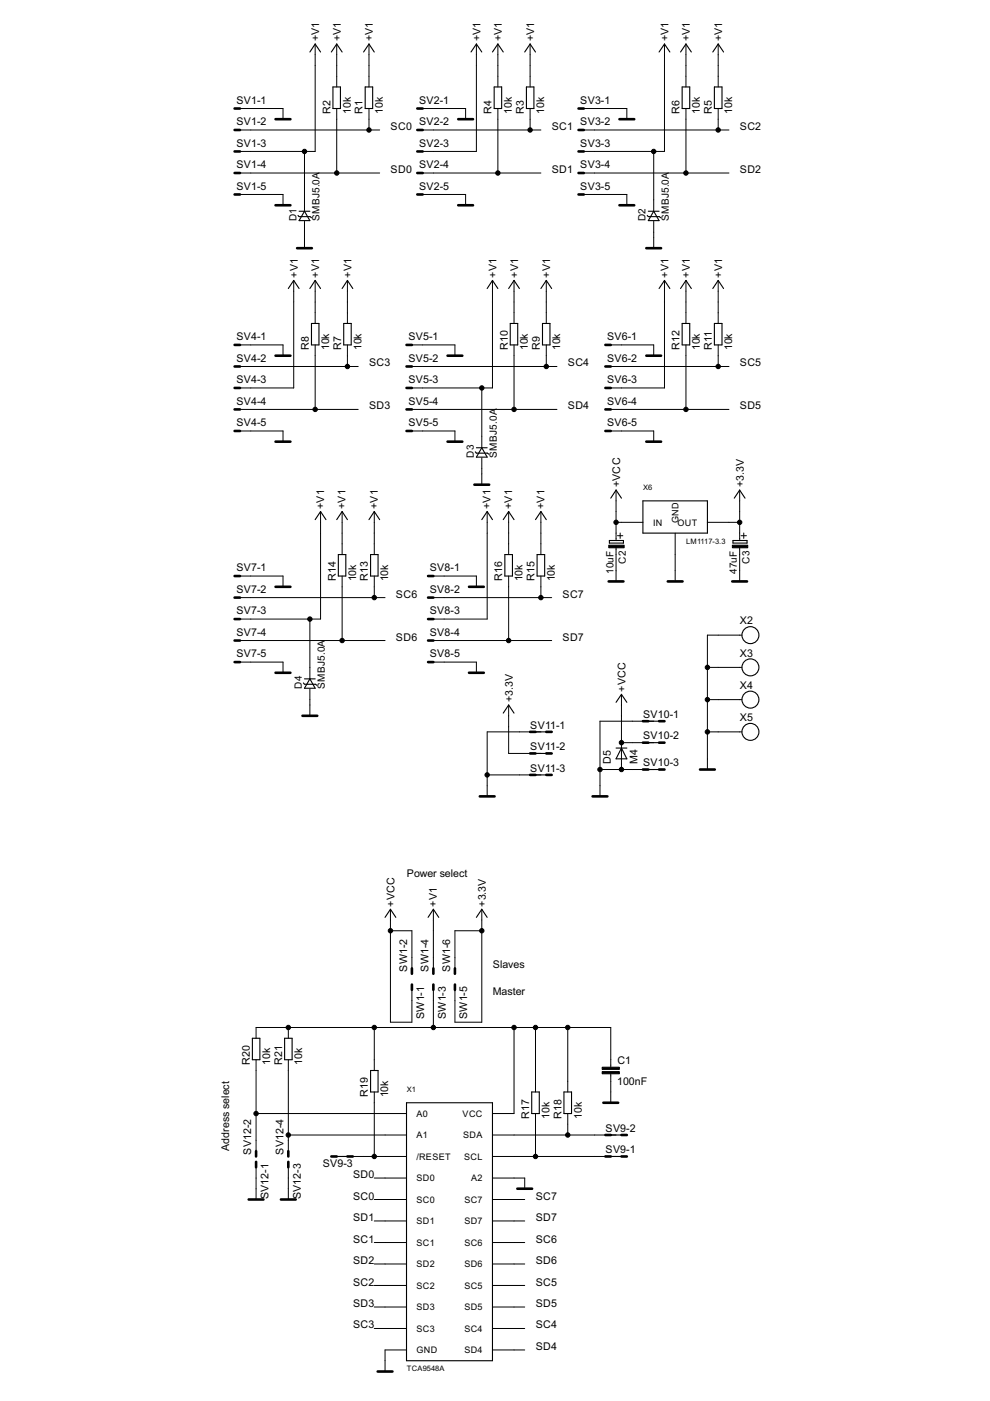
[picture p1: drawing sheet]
<svg xmlns="http://www.w3.org/2000/svg" width="210mm" height="297mm" viewBox="0 0 210 297" stroke-linecap="round" stroke-linejoin="round" font-family="sans-serif">
<g fill="none" stroke="#000" stroke-width=".21">
<path d="M66.8 9.3v22.8h-15.9M71.4 9.3v9.1M78.2 9.3v9.1M101 9.3v22.8h-11.4M105.6 9.3v9.1M112.4 9.3v9.1M140.9 9.3v22.8h-17.1M145.4 9.3v9.1M152.3 9.3v9.1M50.9 23h9.1v2.3M50.9 27.6h29.6M50.9 36.7h29.6"/>
<path d="M64.6 32.1v12.5M71.4 23v13.7M78.2 23v4.6M89.6 23h9.1v2.3M89.6 27.6h25.1M89.6 36.7h25.1M105.6 23v13.7M112.4 23v4.6M123.8 23h9.1v2.3M123.8 27.6h30.8M123.8 36.7h30.8M138.6 32.1v12.5"/>
<path d="M145.4 23v13.7M152.3 23v4.6M50.9 41.2h9.1v2.3M62.3 59.5v22.8h-11.4M64.6 46.9v5.7M66.8 59.5v9.1M73.7 59.5v9.1M89.6 41.2h9.1v2.3M104.4 59.5v22.8h-17.1M109 59.5v9.1M115.8 59.5v9.1M123.8 41.2h9.1v2.3"/>
<path d="M138.6 46.9v5.7M140.9 59.5v22.8h-11.4M145.4 59.5v9.1M152.3 59.5v9.1M50.9 73.1h9.1v2.3M50.9 77.7h25M66.8 73.1v13.7M73.7 73.1v4.6M87.3 73.1h9.2v2.3M87.3 77.7h30.8M109 73.1v13.7M115.8 73.1v4.6"/>
<path d="M129.5 73.1h9.1v2.3M129.5 77.7h25.1M145.4 73.1v13.7M152.3 73.1v4.6M50.9 91.4h9.1v2.2M50.9 86.8h25M87.3 86.8h30.8M87.3 91.4h9.2v2.2M102.2 82.3v12.5M102.2 97.1v5.7M129.5 86.8h25.1M129.5 91.4h9.1v2.2"/>
<path d="M68 108.5v22.8h-17.1M72.5 108.5v9.1M79.4 108.5v9.1M103.3 108.5v22.8h-11.4M107.8 108.5v9.1M114.7 108.5v9.1M130.6 110.7h5.7M130.6 103.9v10.7M130.6 116v7.3M130.9 113.6h1.2M131.5 113v1.2M143.2 113v10.3"/>
<path d="M150 110.7h6.8M156.8 103.9v10.7M156.8 116v7.3M157.1 113.6h1.2M157.7 113v1.2M50.9 122.1h9.1v2.3M50.9 126.7h30.7M50.9 135.8h30.7M65.7 131.3v12.5M72.5 122.1v13.7M79.4 122.1v4.6M91.9 122.1h9.1v2.3"/>
<path d="M91.9 126.7h25.1M91.9 135.8h25.1M107.8 122.1v13.7M114.7 122.1v4.6M157.3 134.7h-7.3v28.5M50.9 140.4h9.1v2.2M65.7 146.1v5.7M91.9 140.4h9.1v2.2M107.8 149.5v10.2h6.9M114.7 155.2h-11.4v13.6M131.8 157.5h6.8M131.8 147.2v16"/>
<path d="M138.6 152.9h-11.4v15.9M150 141.5h7.3M150 148.3h7.3M150 155.2h7.3M103.3 164.3h11.4M127.2 163.2h11.4M82.8 192.8v23.9h4.5v-6.8M82.8 197.3h4.5v8M91.9 192.8v12.5M102.2 197.3h-5.7v8M102.2 192.8v23.9h-5.7v-6.8M61.1 217.8v2.3"/>
<path d="M79.4 217.8v9.2M91.9 209.9v7.9M109 217.8v18.3h-4.6M113.5 217.8v13.7M120.4 217.8v13.7M54.3 236.1h31.9M54.3 220.1v-2.3h75.2v8.5M54.3 224.7v19.4M61.1 224.7v19.4M79.4 231.5v13.7M113.5 236.1v9.1M120.4 236.1v4.5"/>
<path d="M129.5 227.6v6.2M54.3 247.5v6.8M61.1 240.6h25.1M61.1 247.5v6.8M72.5 245.2h13.7M79.4 249.8h6.8M79.4 254.3h6.8M79.4 258.9h6.8M104.4 240.6h26.2M104.4 245.2h26.2M104.4 249.8h6.9v2.2M104.4 254.3h6.9"/>
<path d="M104.4 258.9h6.9M79.4 263.4h6.8M79.4 268h6.8M79.4 272.5h6.8M79.4 277.1h6.8M104.4 263.4h6.9M104.4 268h6.9M104.4 272.5h6.9M104.4 277.1h6.9M79.4 281.7h6.8M86.2 286.2h-4.6v4.6M104.4 281.7h6.9"/>
<path d="M104.4 286.2h6.9"/>
</g>
<g fill="none" stroke="#000" stroke-width=".23">
<path d="M65.7 11l1.1-1.7 1.2 1.7M70.3 11l1.1-1.7 1.1 1.7M70.6 18.4h1.6v4.6h-1.6zM77.1 11l1.1-1.7 1.2 1.7M77.4 18.4h1.6v4.6h-1.6zM99.9 11l1.1-1.7 1.2 1.7M104.4 11l1.2-1.7 1.1 1.7M104.8 18.4h1.6v4.6h-1.6zM111.3 11l1.1-1.7 1.1 1.7M111.6 18.4h1.6v4.6h-1.6zM139.7 11l1.2-1.7 1.1 1.7M144.3 11l1.1-1.7 1.2 1.7"/>
<path d="M144.6 18.4h1.6v4.6h-1.6zM151.1 11l1.2-1.7 1.1 1.7M151.5 18.4h1.6v4.6h-1.6zM63.2 45.7l.2 .2M63.4 44.8h2.3M63.4 45.9h2.3M64.6 44.8l1.1 2h-2.3zM65.7 45.9l.3 .3M137.2 45.7l.2 .2M137.5 44.8h2.2M137.5 45.9h2.2M138.6 44.8l1.1 2h-2.2z"/>
<path d="M139.8 45.9l.3 .3M61.1 61.2l1.2-1.7 1.1 1.7M65.7 61.2l1.1-1.7 1.2 1.7M66 68.6h1.6v4.5h-1.6zM72.5 61.2l1.2-1.7 1.1 1.7M72.9 68.6h1.6v4.5h-1.6zM103.3 61.2l1.1-1.7 1.2 1.7M107.8 61.2l1.2-1.7 1.1 1.7M108.2 68.6h1.6v4.5h-1.6zM114.7 61.2l1.1-1.7 1.2 1.7M115 68.6h1.6v4.5h-1.6zM139.7 61.2l1.2-1.7 1.1 1.7"/>
<path d="M144.3 61.2l1.1-1.7 1.2 1.7M144.6 68.6h1.6v4.5h-1.6zM151.1 61.2l1.2-1.7 1.1 1.7M151.5 68.6h1.6v4.5h-1.6zM100.8 95.8l.2 .3M101 94.9h2.3M101 96.1h2.3M102.2 94.9l1.1 2h-2.3zM103.3 96.1l.3 .2M66.8 110.2l1.2-1.7 1.1 1.7M71.4 110.2l1.1-1.7 1.2 1.7M71.7 117.6h1.6v4.5h-1.6z"/>
<path d="M78.2 110.2l1.2-1.7 1.1 1.7M78.6 117.6h1.6v4.5h-1.6zM102.2 110.2l1.1-1.7 1.1 1.7M106.7 110.2l1.1-1.7 1.2 1.7M107 117.6h1.6v4.5h-1.6zM113.5 110.2l1.2-1.7 1.1 1.7M113.9 117.6h1.6v4.5h-1.6zM129.2 114.6h3v.5h-3zM129.5 105.6l1.1-1.7 1.2 1.7M136.3 106.2h13.7v6.8h-13.7zM155.4 114.6h3v.5h-3zM155.7 105.6l1.1-1.7 1.2 1.7"/>
<path d="M64.3 144.8l.3 .3h2.2l.4 .2M64.6 143.9h2.2M65.7 143.9l1.1 2h-2.2zM106.7 151.2l1.1-1.7 1.2 1.7M112.4 155.2h4.6M112.4 159.7h4.6M130.6 158.6h2.3M130.6 148.9l1.2-1.7 1.1 1.7M131.8 158.6l1.1 2.3h-2.3zM136.3 152.9h4.6M136.3 157.5h4.6M112.4 164.3h4.6"/>
<path d="M136.3 163.2h4.6M81.6 194.5l1.2-1.7 1.1 1.7M90.8 194.5l1.1-1.7 1.1 1.7M101 194.5l1.2-1.7 1.1 1.7M53.5 220.1h1.6v4.6h-1.6zM60.3 220.1h1.6v4.6h-1.6zM78.6 227h1.6v4.5h-1.6zM86.2 233.8h18.2v54.7h-18.2zM112.7 231.5h1.6v4.6h-1.6zM119.6 231.5h1.6v4.6h-1.6zM70.3 245.2h4.5M128.4 245.2h4.5"/>
<path d="M128.4 240.6h4.5"/>
<circle cx="159.1" cy="134.7" r="1.8"/>
<circle cx="159.1" cy="155.2" r="1.8"/>
<circle cx="159.1" cy="141.5" r="1.8"/>
<circle cx="159.1" cy="148.3" r="1.8"/>
</g>
<g fill="none" stroke="#000" stroke-width=".55">
<path d="M49.7 23h1.2M49.7 27.6h1.2M49.7 32.1h1.2M49.7 36.7h1.2M58.4 25.3h3.2M88.5 23h1.1M88.5 27.6h1.1M88.5 32.1h1.1M88.5 36.7h1.1M97.2 25.3h3.1M122.7 23h1.1M122.7 27.6h1.1"/>
<path d="M122.7 32.1h1.1M122.7 36.7h1.1M131.3 25.3h3.2M49.7 41.2h1.2M58.4 43.5h3.2M63 52.6h3.1M88.5 41.2h1.1M97.2 43.5h3.1M122.7 41.2h1.1M131.3 43.5h3.2M137 52.6h3.2M49.7 73.1h1.2"/>
<path d="M49.7 77.7h1.2M58.4 75.4h3.2M86.2 73.1h1.1M86.2 77.7h1.1M94.9 75.4h3.1M128.4 73.1h1.1M128.4 77.7h1.1M137 75.4h3.2M49.7 82.3h1.2M49.7 86.8h1.2M49.7 91.4h1.2M58.4 93.6h3.2"/>
<path d="M86.2 82.3h1.1M86.2 86.8h1.1M86.2 91.4h1.1M94.9 93.6h3.1M128.4 82.3h1.1M128.4 86.8h1.1M128.4 91.4h1.1M137 93.6h3.2M100.6 102.8h3.1M49.7 122.1h1.2M49.7 126.7h1.2M49.7 131.3h1.2"/>
<path d="M49.7 135.8h1.2M58.4 124.4h3.2M90.8 122.1h1.1M90.8 126.7h1.1M90.8 131.3h1.1M90.8 135.8h1.1M99.4 124.4h3.2M129.1 123.3h3.1M141.6 123.3h3.1M155.3 123.3h3.1M49.7 140.4h1.2M58.4 142.6h3.2"/>
<path d="M64.1 151.8h3.2M90.8 140.4h1.1M99.4 142.6h3.2M112.4 155.2h1.1M112.4 159.7h1.1M115.8 155.2h1.2M115.8 159.7h1.2M136.3 152.9h1.2M136.3 157.5h1.2M139.7 152.9h1.2M139.7 157.5h1.2M101.7 168.8h3.2"/>
<path d="M112.4 164.3h1.1M115.8 164.3h1.2M125.6 168.8h3.2M136.3 163.2h1.2M139.7 163.2h1.2M148.4 163.2h3.2M87.3 205.3v1.2M87.3 208.7v1.2M91.9 205.3v1.2M91.9 208.7v1.2M96.5 205.3v1.2M96.5 208.7v1.2"/>
<path d="M127.9 233.8h3.2M52.7 254.3h3.2M54.3 244.1v1.1M54.3 246.3v1.2M59.6 254.3h3.1M61.1 244.1v1.1M61.1 246.3v1.2M70.3 245.2h1.1M73.7 245.2h1.1M109.7 252h3.1M128.4 245.2h1.1M128.4 240.6h1.1"/>
<path d="M131.8 245.2h1.1M131.8 240.6h1.1M80.1 290.8h3.1"/>
</g>
<path d="M129.1 115.6h3.2v.5h-3.2zM155.3 115.6h3.2v.5h-3.2zM127.7 227.2h3.6v.5h-3.6zM127.7 226.3h3.6v.4h-3.6z" fill="#000" stroke="#000" stroke-width=".21"/>
<g fill="#000" stroke="#000" stroke-width=".21">
<circle cx="64.6" cy="32.1" r=".47"/>
<circle cx="71.4" cy="36.7" r=".47"/>
<circle cx="78.2" cy="27.6" r=".47"/>
<circle cx="105.6" cy="36.7" r=".47"/>
<circle cx="112.4" cy="27.6" r=".47"/>
<circle cx="138.6" cy="32.1" r=".47"/>
<circle cx="145.4" cy="36.7" r=".47"/>
<circle cx="152.3" cy="27.6" r=".47"/>
<circle cx="73.7" cy="77.7" r=".47"/>
<circle cx="115.8" cy="77.7" r=".47"/>
<circle cx="152.3" cy="77.7" r=".47"/>
<circle cx="66.8" cy="86.8" r=".47"/>
<circle cx="102.2" cy="82.3" r=".47"/>
<circle cx="109" cy="86.8" r=".47"/>
<circle cx="145.4" cy="86.8" r=".47"/>
<circle cx="130.6" cy="110.7" r=".47"/>
<circle cx="156.8" cy="110.7" r=".47"/>
<circle cx="65.7" cy="131.3" r=".47"/>
<circle cx="72.5" cy="135.8" r=".47"/>
<circle cx="79.4" cy="126.7" r=".47"/>
<circle cx="107.8" cy="135.8" r=".47"/>
<circle cx="114.7" cy="126.7" r=".47"/>
<circle cx="131.8" cy="157.5" r=".47"/>
<circle cx="150" cy="148.3" r=".47"/>
<circle cx="150" cy="155.2" r=".47"/>
<circle cx="150" cy="141.5" r=".47"/>
<circle cx="103.3" cy="164.3" r=".47"/>
<circle cx="127.2" cy="163.2" r=".47"/>
<circle cx="131.8" cy="163.2" r=".47"/>
<circle cx="82.8" cy="197.3" r=".47"/>
<circle cx="102.2" cy="197.3" r=".47"/>
<circle cx="61.1" cy="217.8" r=".47"/>
<circle cx="79.4" cy="217.8" r=".47"/>
<circle cx="91.9" cy="217.8" r=".47"/>
<circle cx="109" cy="217.8" r=".47"/>
<circle cx="113.5" cy="217.8" r=".47"/>
<circle cx="120.4" cy="217.8" r=".47"/>
<circle cx="54.3" cy="236.1" r=".47"/>
<circle cx="61.1" cy="240.6" r=".47"/>
<circle cx="79.4" cy="245.2" r=".47"/>
<circle cx="113.5" cy="245.2" r=".47"/>
<circle cx="120.4" cy="240.6" r=".47"/>
</g>
<g font-size="2.5">
<text x="67.7" y="8.8" transform="rotate(-90 67.7 8.8)">+V1</text>
<text x="72.2" y="8.8" transform="rotate(-90 72.2 8.8)">+V1</text>
<text x="79.1" y="8.8" transform="rotate(-90 79.1 8.8)">+V1</text>
<text x="101.9" y="8.8" transform="rotate(-90 101.9 8.8)">+V1</text>
<text x="106.4" y="8.8" transform="rotate(-90 106.4 8.8)">+V1</text>
<text x="113.3" y="8.8" transform="rotate(-90 113.3 8.8)">+V1</text>
<text x="141.7" y="8.8" transform="rotate(-90 141.7 8.8)">+V1</text>
<text x="146.3" y="8.8" transform="rotate(-90 146.3 8.8)">+V1</text>
<text x="153.1" y="8.8" transform="rotate(-90 153.1 8.8)">+V1</text>
<text x="50.1" y="22">SV1-1</text>
<text x="88.9" y="22">SV2-1</text>
<text x="123" y="22">SV3-1</text>
<text x="50.1" y="26.5">SV1-2</text>
<text x="70" y="24.1" transform="rotate(-90 70 24.1)">R2</text>
<text x="74.4" y="24.1" transform="rotate(-90 74.4 24.1)">10k</text>
<text x="76.9" y="24.1" transform="rotate(-90 76.9 24.1)">R1</text>
<text x="81.2" y="24.1" transform="rotate(-90 81.2 24.1)">10k</text>
<text x="82.8" y="27.6">SC0</text>
<text x="88.9" y="26.5">SV2-2</text>
<text x="104.2" y="24.1" transform="rotate(-90 104.2 24.1)">R4</text>
<text x="108.5" y="24.1" transform="rotate(-90 108.5 24.1)">10k</text>
<text x="111.1" y="24.1" transform="rotate(-90 111.1 24.1)">R3</text>
<text x="115.4" y="24.1" transform="rotate(-90 115.4 24.1)">10k</text>
<text x="117" y="27.6">SC1</text>
<text x="123" y="26.5">SV3-2</text>
<text x="144.1" y="24.1" transform="rotate(-90 144.1 24.1)">R6</text>
<text x="148.4" y="24.1" transform="rotate(-90 148.4 24.1)">10k</text>
<text x="150.9" y="24.1" transform="rotate(-90 150.9 24.1)">R5</text>
<text x="155.2" y="24.1" transform="rotate(-90 155.2 24.1)">10k</text>
<text x="156.9" y="27.6">SC2</text>
<text x="50.1" y="31.1">SV1-3</text>
<text x="50.1" y="35.6">SV1-4</text>
<text x="88.9" y="31.1">SV2-3</text>
<text x="88.9" y="35.6">SV2-4</text>
<text x="123" y="31.1">SV3-3</text>
<text x="123" y="35.6">SV3-4</text>
<text x="50.1" y="40.2">SV1-5</text>
<text x="82.8" y="36.7">SD0</text>
<text x="88.9" y="40.2">SV2-5</text>
<text x="117" y="36.7">SD1</text>
<text x="123" y="40.2">SV3-5</text>
<text x="156.9" y="36.7">SD2</text>
<text x="63.1" y="58.9" transform="rotate(-90 63.1 58.9)">+V1</text>
<text x="67.7" y="58.9" transform="rotate(-90 67.7 58.9)">+V1</text>
<text x="74.5" y="58.9" transform="rotate(-90 74.5 58.9)">+V1</text>
<text x="105.3" y="58.9" transform="rotate(-90 105.3 58.9)">+V1</text>
<text x="109.8" y="58.9" transform="rotate(-90 109.8 58.9)">+V1</text>
<text x="116.7" y="58.9" transform="rotate(-90 116.7 58.9)">+V1</text>
<text x="141.7" y="58.9" transform="rotate(-90 141.7 58.9)">+V1</text>
<text x="146.3" y="58.9" transform="rotate(-90 146.3 58.9)">+V1</text>
<text x="153.1" y="58.9" transform="rotate(-90 153.1 58.9)">+V1</text>
<text x="50.1" y="72.1">SV4-1</text>
<text x="50.1" y="76.7">SV4-2</text>
<text x="65.5" y="74.2" transform="rotate(-90 65.5 74.2)">R8</text>
<text x="69.8" y="74.3" transform="rotate(-90 69.8 74.3)">10k</text>
<text x="72.3" y="74.2" transform="rotate(-90 72.3 74.2)">R7</text>
<text x="76.6" y="74.3" transform="rotate(-90 76.6 74.3)">10k</text>
<text x="78.3" y="77.7">SC3</text>
<text x="86.6" y="72.1">SV5-1</text>
<text x="86.6" y="76.7">SV5-2</text>
<text x="107.6" y="74.2" transform="rotate(-90 107.6 74.2)">R10</text>
<text x="111.9" y="74.3" transform="rotate(-90 111.9 74.3)">10k</text>
<text x="114.5" y="74.2" transform="rotate(-90 114.5 74.2)">R9</text>
<text x="118.8" y="74.3" transform="rotate(-90 118.8 74.3)">10k</text>
<text x="120.4" y="77.7">SC4</text>
<text x="128.7" y="72.1">SV6-1</text>
<text x="128.7" y="76.7">SV6-2</text>
<text x="144.1" y="74.2" transform="rotate(-90 144.1 74.2)">R12</text>
<text x="148.4" y="74.3" transform="rotate(-90 148.4 74.3)">10k</text>
<text x="150.9" y="74.2" transform="rotate(-90 150.9 74.2)">R11</text>
<text x="155.2" y="74.3" transform="rotate(-90 155.2 74.3)">10k</text>
<text x="156.9" y="77.7">SC5</text>
<text x="50.1" y="81.2">SV4-3</text>
<text x="86.6" y="81.2">SV5-3</text>
<text x="128.7" y="81.2">SV6-3</text>
<text x="50.1" y="85.8">SV4-4</text>
<text x="78.3" y="86.8">SD3</text>
<text x="86.6" y="85.8">SV5-4</text>
<text x="120.4" y="86.8">SD4</text>
<text x="128.7" y="85.8">SV6-4</text>
<text x="156.9" y="86.8">SD5</text>
<text x="50.1" y="90.3">SV4-5</text>
<text x="86.6" y="90.3">SV5-5</text>
<text x="128.7" y="90.3">SV6-5</text>
<text x="68.7" y="107.9" transform="rotate(-90 68.7 107.9)">+V1</text>
<text x="73.3" y="107.9" transform="rotate(-90 73.3 107.9)">+V1</text>
<text x="80.1" y="107.9" transform="rotate(-90 80.1 107.9)">+V1</text>
<text x="104" y="107.9" transform="rotate(-90 104 107.9)">+V1</text>
<text x="108.6" y="107.9" transform="rotate(-90 108.6 107.9)">+V1</text>
<text x="115.4" y="107.9" transform="rotate(-90 115.4 107.9)">+V1</text>
<text x="131.5" y="103.3" transform="rotate(-90 131.5 103.3)">+VCC</text>
<text x="157.7" y="103.3" transform="rotate(-90 157.7 103.3)">+3.3V</text>
<text x="50.1" y="121.1">SV7-1</text>
<text x="50.1" y="125.7">SV7-2</text>
<text x="71.2" y="123.2" transform="rotate(-90 71.2 123.2)">R14</text>
<text x="75.5" y="123.3" transform="rotate(-90 75.5 123.3)">10k</text>
<text x="78" y="123.2" transform="rotate(-90 78 123.2)">R13</text>
<text x="82.3" y="123.3" transform="rotate(-90 82.3 123.3)">10k</text>
<text x="91.1" y="121.1">SV8-1</text>
<text x="91.1" y="125.7">SV8-2</text>
<text x="106.5" y="123.2" transform="rotate(-90 106.5 123.2)">R16</text>
<text x="110.8" y="123.3" transform="rotate(-90 110.8 123.3)">10k</text>
<text x="113.3" y="123.2" transform="rotate(-90 113.3 123.2)">R15</text>
<text x="117.6" y="123.3" transform="rotate(-90 117.6 123.3)">10k</text>
<text x="50.1" y="130.2">SV7-3</text>
<text x="84" y="126.7">SC6</text>
<text x="91.1" y="130.2">SV8-3</text>
<text x="119.3" y="126.7">SC7</text>
<text x="50.1" y="134.8">SV7-4</text>
<text x="84" y="135.8">SD6</text>
<text x="91.1" y="134.8">SV8-4</text>
<text x="119.3" y="135.8">SD7</text>
<text x="156.9" y="132.4">X2</text>
<text x="50.1" y="139.3">SV7-5</text>
<text x="91.1" y="139.3">SV8-5</text>
<text x="156.9" y="139.2">X3</text>
<text x="108.7" y="148.9" transform="rotate(-90 108.7 148.9)">+3.3V</text>
<text x="132.6" y="146.6" transform="rotate(-90 132.6 146.6)">+VCC</text>
<text x="156.9" y="146.1">X4</text>
<text x="112.4" y="154.5">SV11-1</text>
<text x="136.4" y="152.2">SV10-1</text>
<text x="156.9" y="152.9">X5</text>
<text x="112.4" y="159.1">SV11-2</text>
<text x="129.5" y="162" transform="rotate(-90 129.5 162)">D5</text>
<text x="135.2" y="162" transform="rotate(-90 135.2 162)">M4</text>
<text x="136.4" y="156.8">SV10-2</text>
<text x="112.4" y="163.6">SV11-3</text>
<text x="136.4" y="162.5">SV10-3</text>
<text x="86.2" y="185.9">Power select</text>
<text x="83.6" y="192.2" transform="rotate(-90 83.6 192.2)">+VCC</text>
<text x="92.6" y="192.2" transform="rotate(-90 92.6 192.2)">+V1</text>
<text x="103" y="192.2" transform="rotate(-90 103 192.2)">+3.3V</text>
<text x="86.3" y="206.1" transform="rotate(-90 86.3 206.1)">SW1-2</text>
<text x="90.9" y="206.1" transform="rotate(-90 90.9 206.1)">SW1-4</text>
<text x="95.4" y="206.1" transform="rotate(-90 95.4 206.1)">SW1-6</text>
<text x="104.5" y="205.3">Slaves</text>
<text x="104.5" y="211">Master</text>
<text x="90" y="216.1" transform="rotate(-90 90 216.1)">SW1-1</text>
<text x="94.5" y="216.1" transform="rotate(-90 94.5 216.1)">SW1-3</text>
<text x="99.1" y="216.1" transform="rotate(-90 99.1 216.1)">SW1-5</text>
<text x="53" y="225.8" transform="rotate(-90 53 225.8)">R20</text>
<text x="57.3" y="225.8" transform="rotate(-90 57.3 225.8)">10k</text>
<text x="59.8" y="225.8" transform="rotate(-90 59.8 225.8)">R21</text>
<text x="64.1" y="225.8" transform="rotate(-90 64.1 225.8)">10k</text>
<text x="130.9" y="225.5">C1</text>
<text x="78" y="232.6" transform="rotate(-90 78 232.6)">R19</text>
<text x="82.3" y="232.7" transform="rotate(-90 82.3 232.7)">10k</text>
<text x="130.9" y="230">100nF</text>
<text x="112.2" y="237.2" transform="rotate(-90 112.2 237.2)">R17</text>
<text x="116.5" y="237.2" transform="rotate(-90 116.5 237.2)">10k</text>
<text x="119" y="237.2" transform="rotate(-90 119 237.2)">R18</text>
<text x="123.3" y="237.2" transform="rotate(-90 123.3 237.2)">10k</text>
<text x="128.4" y="240">SV9-2</text>
<text x="48.6" y="244" transform="rotate(-90 48.6 244)">Address select</text>
<text x="53.3" y="244.8" transform="rotate(-90 53.3 244.8)">SV12-2</text>
<text x="60.1" y="244.8" transform="rotate(-90 60.1 244.8)">SV12-4</text>
<text x="128.4" y="244.5">SV9-1</text>
<text x="68.4" y="247.5">SV9-3</text>
<text x="74.8" y="249.8">SD0</text>
<text x="56.9" y="254.3" transform="rotate(-90 56.9 254.3)">SV12-1</text>
<text x="63.7" y="254.3" transform="rotate(-90 63.7 254.3)">SV12-3</text>
<text x="74.8" y="254.3">SC0</text>
<text x="113.6" y="254.3">SC7</text>
<text x="74.8" y="258.9">SD1</text>
<text x="74.8" y="263.4">SC1</text>
<text x="113.6" y="258.9">SD7</text>
<text x="113.6" y="263.4">SC6</text>
<text x="74.8" y="268">SD2</text>
<text x="113.6" y="268">SD6</text>
<text x="74.8" y="272.6">SC2</text>
<text x="113.6" y="272.6">SC5</text>
<text x="74.8" y="277.1">SD3</text>
<text x="74.8" y="281.7">SC3</text>
<text x="113.6" y="277.1">SD5</text>
<text x="113.6" y="281.7">SC4</text>
<text x="113.6" y="286.2">SD4</text>
</g>
<g font-size="2.4">
<text x="62.8" y="46.9" transform="rotate(-90 62.8 46.9)">D1</text>
<text x="67.8" y="46.9" transform="rotate(-90 67.8 46.9)">SMBJ5.0A</text>
<text x="136.9" y="46.9" transform="rotate(-90 136.9 46.9)">D2</text>
<text x="141.8" y="46.9" transform="rotate(-90 141.8 46.9)">SMBJ5.0A</text>
<text x="100.4" y="97" transform="rotate(-90 100.4 97)">D3</text>
<text x="105.4" y="97" transform="rotate(-90 105.4 97)">SMBJ5.0A</text>
<text x="132.7" y="119.5" transform="rotate(-90 132.7 119.5)">C2</text>
<text x="158.9" y="119.5" transform="rotate(-90 158.9 119.5)">C3</text>
<text x="130.1" y="121.7" transform="rotate(-90 130.1 121.7)">10uF</text>
<text x="156.3" y="121.7" transform="rotate(-90 156.3 121.7)">47uF</text>
<text x="64" y="146" transform="rotate(-90 64 146)">D4</text>
<text x="68.9" y="146" transform="rotate(-90 68.9 146)">SMBJ5.0A</text>
</g>
<g font-size="2.1">
<text x="138.5" y="111.4">IN</text>
<text x="143.6" y="111.4">OUT</text>
<text x="143.8" y="110.9" transform="rotate(-90 143.8 110.9)">GND</text>
<text x="88.3" y="236.8">A0</text>
<text x="98.1" y="236.8">VCC</text>
<text x="88.3" y="245.9">/RESET</text>
<text x="88.3" y="241.3">A1</text>
<text x="98.2" y="241.3">SDA</text>
<text x="98.4" y="245.9">SCL</text>
<text x="88.3" y="250.4">SD0</text>
<text x="99.9" y="250.5">A2</text>
<text x="88.3" y="255">SC0</text>
<text x="98.5" y="255">SC7</text>
<text x="88.3" y="259.6">SD1</text>
<text x="98.5" y="259.6">SD7</text>
<text x="88.3" y="264.1">SC1</text>
<text x="88.3" y="268.7">SD2</text>
<text x="98.5" y="268.7">SD6</text>
<text x="98.5" y="264.1">SC6</text>
<text x="88.3" y="273.2">SC2</text>
<text x="98.5" y="273.2">SC5</text>
<text x="88.3" y="277.8">SD3</text>
<text x="98.5" y="277.8">SD5</text>
<text x="88.3" y="282.4">SC3</text>
<text x="88.3" y="286.9">GND</text>
<text x="98.5" y="286.9">SD4</text>
<text x="98.5" y="282.4">SC4</text>
</g>
<g font-size="1.8">
<text x="136.4" y="103.9">X6</text>
<text x="145.5" y="115.3">LM1117-3.3</text>
<text x="86.2" y="231.5">X1</text>
<text x="86.2" y="290.8">TCA9548A</text>
</g>
</svg>
